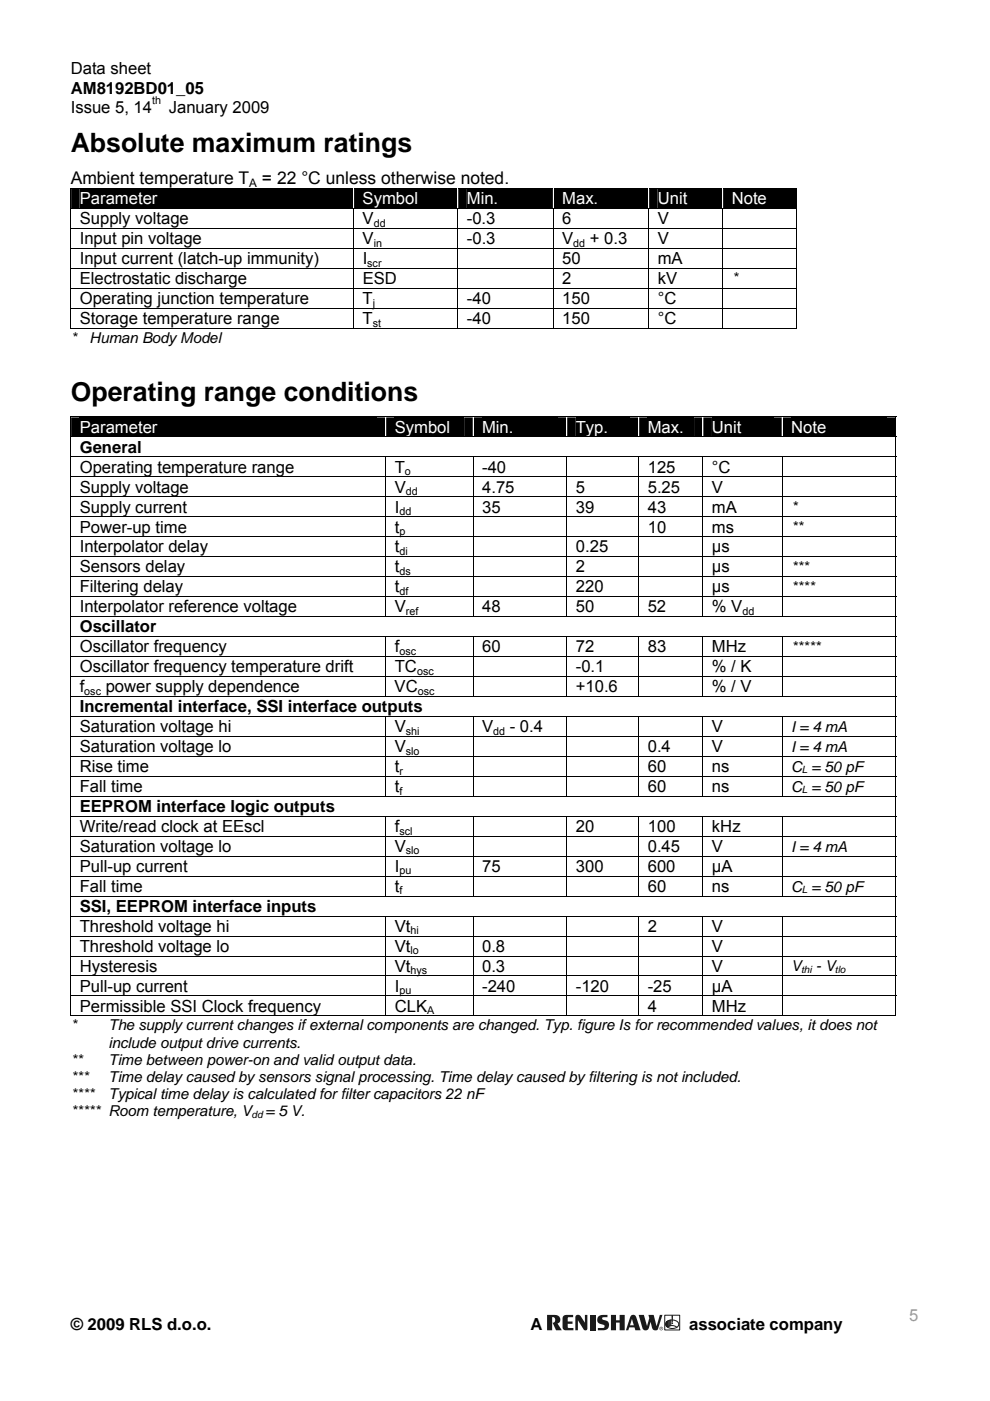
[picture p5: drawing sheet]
<svg xmlns="http://www.w3.org/2000/svg" width="210mm" height="297mm" viewBox="0 0 210 297" stroke-linecap="round" stroke-linejoin="round" font-family="sans-serif">
<g fill="#1f1a17">
<path d="M116 278.8h1.8a.98 .98 0 0 1 .9 .5 .98 .98 0 0 1-.1 1.2l-.4 .1 1 1.4h-1.3l-.7-1.6 .4-.1 .1-.7-.2-.3h-.4v2.7h-1.1z" fill-rule="evenodd"/>
<path d="M119.6 278.9l.5-.1h1.5v.5l-1.2 .1v.8h1v.5h-1v.7l.2 .2h1v.4h-1.7l-.5-.3-.1-2.3z" fill-rule="evenodd"/>
<path d="M122.1 279l.4-.2 .5 .1 1.1 1.5v-1.6h.5v2.9l-.2 .3-.3 .1-.3-.2-1.2-1.9v2h-.6z" fill-rule="evenodd"/>
<path d="M127 279.1l.8-.3h1v.5h-1a.3 .3 0 0 0-.1 .4 .3 .3 0 0 0 .4 .2 1.09 1.09 0 0 1 1.1 1.1 1.09 1.09 0 0 1-1.1 1h-1.3v-.4h1.2l.2-.3a.72 .72 0 0 0-.9-.6l-.6-.5a1.11 1.11 0 0 1 .3-1.1z" fill-rule="evenodd"/>
<path d="M129.6 278.8h1.1v1.1h.7v-1.1h1.1v3.2h-1.1v-1.6h-.7v1.6h-1.1z" fill-rule="evenodd"/>
<path d="M133.8 279l.4-.2 .6 .2 1.1 3h-1.1l-.2-.6h-1.1l-.2 .6h-.5zM134 279.7l-.4 1.3h.8z" fill-rule="evenodd"/>
<path d="M135.5 278.8h1.1l.6 2.3 .5-1.6-.2-.7h1.1l.7 2.4 .7-2.4h.5l-1 3.1-.6 .2-.5-.3-.4-1.5-.5 1.5-.4 .3-.6-.2-.3-.4z" fill-rule="evenodd"/>
<path d="M139.9 281.7a.38 .38 0 0 1 .7 0 .38 .38 0 0 1-.7 0zM139.9 281.7a.35 .35 0 0 0 .7 0 .35 .35 0 0 0-.7 0zM140.1 281.5h.3l-.1 .2 .1 .2-.1-.2-.2 .2zM140.2 281.5l.2 .1z" fill-rule="evenodd"/>
</g>
<path d="M125.2 278.8h1.1v3.2h-1.1z" fill="#1f1a17"/>
<path d="M141.8 280v1.3M141.9 279.9v1.3M142.1 279.9v1.2M142.3 279.9v1.2M141.6 280.1v1.2" fill="none" stroke="#1f1a17" stroke-width=".21"/>
<path d="M141.5 280.2v1.1l-.3-.5z" fill-rule="evenodd" fill="#1f1a17"/>
<path d="M141 278.8h3.2v3.2h-3.2zM141.4 280.2a1.89 1.89 0 0 1 2.3 0l.3 .4a1.18 1.18 0 0 1-1.7 1l-.9-.4-.2-.6zM141.5 280.2v1.1l-.3-.5zM141.6 281.3a1.49 1.49 0 0 1 1.5-.2l.5 .3" fill="none" stroke="#1f1a17" stroke-width=".21"/>
<g fill="#1f1a17">
<path d="M142.5 280.4h.2v.3h-.2z" fill-rule="evenodd"/>
<path d="M142.4 278.8h.3l-.1 1.7-.1-.1z" fill-rule="evenodd"/>
</g>
<g fill="#000">
<path d="M14.9 39.9h.2v.1h-.2zM15.1 40h59.8v4.1h-59.8zM16.9 40h56.2v4.1h-56.2zM75.1 40h21.9v4.1h-21.9zM76.9 40h18.3v4.1h-18.3zM97.2 40h20.1v4.1h-20.1zM99 40h16.4v4.1h-16.4zM117.4 40h20.1v4.1h-20.1zM119.3 40h16.4v4.1h-16.4zM137.7 40h15.5v4.1h-15.5zM139.5 40h11.9v4.1h-11.9zM153.4 40h15.5v4.1h-15.5z"/>
<path d="M155.2 40h11.9v4.1h-11.9zM168.9 39.9h.2v.1h-.2z"/>
</g>
<path d="M14.9 40h154.2M15 40v4.1" fill="none" stroke="#000" stroke-width=".21"/>
<g fill="#fff">
<path d="M74.9 40h.2v4.1h-.2z"/>
<path d="M97 40h.2v4.1h-.2z"/>
<path d="M117.3 40h.1v4.1h-.1z"/>
<path d="M137.5 40h.2v4.1h-.2z"/>
<path d="M153.2 40h.2v4.1h-.2z"/>
</g>
<g fill="none" stroke="#000" stroke-width=".21">
<path d="M14.9 44.2h154.2M14.9 48.4h154.2M14.9 52.7h154.2M14.9 56.9h154.2M15 44.3v4M15 48.5v4.1M15 52.7v4.1M15 57v4M75 44.3v4M75 48.5v4.1M75 52.7v4.1M75 57v4"/>
<path d="M97.1 44.3v4M97.1 48.5v4.1M97.1 52.7v4.1M97.1 57v4M117.3 44.3v4M117.3 48.5v4.1M117.3 52.7v4.1M117.3 57v4M137.6 44.3v4M137.6 48.5v4.1M137.6 52.7v4.1M137.6 57v4"/>
<path d="M153.3 44.3v4M153.3 48.5v4.1M153.3 52.7v4.1M153.3 57v4M169 40v4.1M169 44.3v4M169 48.5v4.1M169 52.7v4.1M169 57v4M14.9 61.1h154.2M14.9 65.4h154.2M14.9 69.6h60"/>
<path d="M15 61.2v4.1M15 65.4v4.3M75 61.2v4.1M75 65.4v4.3M75.1 69.6h21.9M97.1 61.2v4.1M97.1 65.4v4.3M97.2 69.6h20.1M117.3 61.2v4.1M117.3 65.4v4.3M117.4 69.6h20.1M137.6 61.2v4.1"/>
<path d="M137.6 65.4v4.3M137.7 69.6h15.5M153.3 61.2v4.1M153.3 65.4v4.3M153.4 69.6h15.5M169 61.2v4.1M169 65.4v4.3M14.9 88.4h175.2M15 88.5v4"/>
</g>
<g fill="#000">
<path d="M168.9 69.5h.2v.2h-.2zM14.9 88.3h.2v.2h-.2zM15.1 88.5h66.6v4h-66.6zM16.9 88.5h63v4h-63zM81.9 88.5h18.4v4h-18.4zM83.7 88.5h14.7v4h-14.7zM100.4 88.5h19.7v4h-19.7zM102.3 88.5h16v4h-16zM120.3 88.5h15.1v4h-15.1zM122.1 88.5h11.5v4h-11.5zM135.6 88.5h13.4v4h-13.4zM137.4 88.5h9.8v4h-9.8z"/>
<path d="M149.2 88.5h16.6v4h-16.6zM151 88.5h13v4h-13zM166 88.5h23.9v4h-23.9zM167.8 88.5h20.3v4h-20.3zM189.9 88.3h.2v.2h-.2z"/>
</g>
<g fill="#fff">
<path d="M81.7 88.5h.2v4h-.2z"/>
<path d="M100.3 88.5h.1v4h-.1z"/>
<path d="M120.1 88.5h.2v4h-.2z"/>
<path d="M135.4 88.5h.2v4h-.2z"/>
<path d="M149 88.5h.2v4h-.2z"/>
<path d="M165.8 88.5h.2v4h-.2z"/>
</g>
<g fill="none" stroke="#000" stroke-width=".21">
<path d="M14.9 92.6h175.2M14.9 96.9h175.2M15 92.7v4.1M15 96.9v4.1M81.8 96.9v4.1M100.4 96.9v4.1M120.2 96.9v4.1M135.5 96.9v4.1M149.1 96.9v4.1M165.9 96.9v4.1M190 88.5v4M190 92.7v4.1"/>
<path d="M190 96.9v4.1M14.9 101.1h175.2M14.9 105.3h175.2M14.9 109.6h175.2M14.9 113.8h175.2M14.9 118h175.2M15 101.2v4M15 105.4v4.1M15 109.6v4.1M15 113.9v4M15 118.1v4.1M81.8 101.2v4"/>
<path d="M81.8 105.4v4.1M81.8 109.6v4.1M81.8 113.9v4M81.8 118.1v4.1M100.4 101.2v4M100.4 105.4v4.1M100.4 109.6v4.1M100.4 113.9v4M100.4 118.1v4.1M120.2 101.2v4M120.2 105.4v4.1M120.2 109.6v4.1"/>
<path d="M120.2 113.9v4M120.2 118.1v4.1M135.5 101.2v4M135.5 105.4v4.1M135.5 109.6v4.1M135.5 113.9v4M135.5 118.1v4.1M149.1 101.2v4M149.1 105.4v4.1M149.1 109.6v4.1M149.1 113.9v4M149.1 118.1v4.1"/>
<path d="M165.9 101.2v4M165.9 105.4v4.1M165.9 109.6v4.1M165.9 113.9v4M165.9 118.1v4.1M190 101.2v4M190 105.4v4.1M190 109.6v4.1M190 113.9v4M190 118.1v4.1M14.9 122.3h175.2M14.9 126.5h175.2"/>
<path d="M14.9 130.7h175.2M14.9 135h175.2M14.9 139.2h175.2M15 122.3v4.1M15 126.6v4M15 130.8v4.1M15 135v4.1M15 139.3v4M81.8 122.3v4.1M81.8 126.6v4M81.8 135v4.1M81.8 139.3v4"/>
<path d="M100.4 122.3v4.1M100.4 126.6v4M100.4 135v4.1M100.4 139.3v4M120.2 122.3v4.1M120.2 126.6v4M120.2 135v4.1M120.2 139.3v4M135.5 122.3v4.1M135.5 126.6v4M135.5 135v4.1M135.5 139.3v4"/>
<path d="M149.1 122.3v4.1M149.1 126.6v4M149.1 135v4.1M149.1 139.3v4M165.9 122.3v4.1M165.9 126.6v4M165.9 135v4.1M165.9 139.3v4M190 122.3v4.1M190 126.6v4M190 130.8v4.1M190 135v4.1"/>
<path d="M190 139.3v4M14.9 143.4h175.2M14.9 147.7h175.2M14.9 151.9h175.2M14.9 156.1h175.2M15 143.5v4.1M15 147.7v4.1M15 152v4M15 156.2v4.1M81.8 143.5v4.1M81.8 152v4M81.8 156.2v4.1"/>
<path d="M100.4 143.5v4.1M100.4 152v4M100.4 156.2v4.1M120.2 143.5v4.1M120.2 152v4M120.2 156.2v4.1M135.5 143.5v4.1M135.5 152v4M135.5 156.2v4.1M149.1 143.5v4.1M149.1 152v4M149.1 156.2v4.1"/>
<path d="M165.9 143.5v4.1M165.9 152v4M165.9 156.2v4.1M190 143.5v4.1M190 147.7v4.1M190 152v4M190 156.2v4.1M14.9 160.4h175.2M14.9 164.6h175.2M14.9 168.8h175.2M14.9 173.1h175.2M14.9 177.3h175.2"/>
<path d="M15 160.4v4.1M15 164.7v4M15 168.9v4.1M15 173.1v4.1M15 177.4v4M81.8 160.4v4.1M81.8 164.7v4M81.8 173.1v4.1M81.8 177.4v4M100.4 160.4v4.1M100.4 164.7v4M100.4 173.1v4.1"/>
<path d="M100.4 177.4v4M120.2 160.4v4.1M120.2 164.7v4M120.2 173.1v4.1M120.2 177.4v4M135.5 160.4v4.1M135.5 164.7v4M135.5 173.1v4.1M135.5 177.4v4M149.1 160.4v4.1M149.1 164.7v4M149.1 173.1v4.1"/>
<path d="M149.1 177.4v4M165.9 160.4v4.1M165.9 164.7v4M165.9 173.1v4.1M165.9 177.4v4M190 160.4v4.1M190 164.7v4M190 168.9v4.1M190 173.1v4.1M190 177.4v4M14.9 181.5h175.2M14.9 185.8h175.2"/>
<path d="M14.9 190h175.2M14.9 194.2h175.2M14.9 198.5h175.2M15 181.6v4.1M15 185.8v4.1M15 190.1v4M15 194.3v4.1M15 198.5v4.1M81.8 181.6v4.1M81.8 185.8v4.1M81.8 194.3v4.1M81.8 198.5v4.1"/>
<path d="M100.4 181.6v4.1M100.4 185.8v4.1M100.4 194.3v4.1M100.4 198.5v4.1M120.2 181.6v4.1M120.2 185.8v4.1M120.2 194.3v4.1M120.2 198.5v4.1M135.5 181.6v4.1M135.5 185.8v4.1M135.5 194.3v4.1M135.5 198.5v4.1"/>
<path d="M149.1 181.6v4.1M149.1 185.8v4.1M149.1 194.3v4.1M149.1 198.5v4.1M165.9 181.6v4.1M165.9 185.8v4.1M165.9 194.3v4.1M165.9 198.5v4.1M190 181.6v4.1M190 185.8v4.1M190 190.1v4M190 194.3v4.1"/>
<path d="M190 198.5v4.1M14.9 202.7h175.2M14.9 206.9h175.2M14.9 211.2h175.2M14.9 215.4h66.8M15 202.8v4M15 207v4.1M15 211.2v4.3M81.8 202.8v4M81.8 207v4.1M81.8 211.2v4.3M81.9 215.4h18.4"/>
<path d="M100.4 202.8v4M100.4 207v4.1M100.4 211.2v4.3M100.4 215.4h19.7M120.2 202.8v4M120.2 207v4.1M120.2 211.2v4.3M120.3 215.4h15.1M135.5 202.8v4M135.5 207v4.1M135.5 211.2v4.3M135.6 215.4h13.4"/>
<path d="M149.1 202.8v4M149.1 207v4.1M149.1 211.2v4.3M149.2 215.4h16.6M165.9 202.8v4M165.9 207v4.1M165.9 211.2v4.3M166 215.4h23.9M190 202.8v4M190 207v4.1M190 211.2v4.3"/>
</g>
<path d="M189.9 215.3h.2v.2h-.2z" fill="#000"/>
<g font-size="5.7">
<text x="15" y="32.3">Absolute maximum ratings</text>
<text x="15" y="85">Operating range conditions</text>
</g>
<g font-size="3.7">
<text x="15" y="39.1">Ambient temperature T</text>
<text x="55.6" y="39.1">= 22 °C unless otherwise noted.</text>
</g>
<g font-size="3.5">
<text x="15" y="15.8">Data sheet</text>
<text x="15" y="19.8">AM8192BD01_05</text>
<text x="15" y="23.9">Issue 5, 14</text>
<text x="35.8" y="23.9">January 2009</text>
<text x="16.9" y="47.5">Supply voltage</text>
<text x="76.9" y="47.5">V</text>
<text x="99" y="47.5">-0.3</text>
<text x="119.2" y="47.5">6</text>
<text x="139.5" y="47.5">V</text>
<text x="16.9" y="51.8">Input pin voltage</text>
<text x="76.9" y="51.8">V</text>
<text x="99" y="51.8">-0.3</text>
<text x="119.3" y="51.8">V</text>
<text x="125.1" y="51.8">+ 0.3</text>
<text x="139.5" y="51.8">V</text>
<text x="16.9" y="56">Input current (latch-up immunity)</text>
<text x="76.9" y="56">I</text>
<text x="119.3" y="56">50</text>
<text x="139.5" y="56">mA</text>
<text x="16.9" y="60.2">Electrostatic discharge</text>
<text x="16.9" y="64.5">Operating junction temperature</text>
<text x="76.9" y="64.5">T</text>
<text x="76.9" y="60.2">ESD</text>
<text x="99" y="64.5">-40</text>
<text x="119.3" y="64.5">150</text>
<text x="119.3" y="60.2">2</text>
<text x="139.5" y="64.5">°C</text>
<text x="139.5" y="60.2">kV</text>
<text x="16.9" y="68.7">Storage temperature range</text>
<text x="76.9" y="68.7">T</text>
<text x="99" y="68.7">-40</text>
<text x="119.3" y="68.7">150</text>
<text x="139.5" y="68.7">°C</text>
<text x="16.9" y="96">General</text>
<text x="16.9" y="100.2">Operating temperature range</text>
<text x="83.7" y="100.2">T</text>
<text x="102.3" y="100.2">-40</text>
<text x="137.4" y="100.2">125</text>
<text x="151" y="100.2">°C</text>
<text x="16.9" y="104.4">Supply voltage</text>
<text x="83.7" y="104.4">V</text>
<text x="102.3" y="104.4">4.75</text>
<text x="122.1" y="104.4">5</text>
<text x="137.4" y="104.4">5.25</text>
<text x="151" y="104.4">V</text>
<text x="16.9" y="108.7">Supply current</text>
<text x="16.9" y="112.9">Power-up time</text>
<text x="83.7" y="108.7">I</text>
<text x="83.7" y="112.9">t</text>
<text x="102.3" y="108.7">35</text>
<text x="122.1" y="108.7">39</text>
<text x="137.4" y="108.7">43</text>
<text x="137.4" y="112.9">10</text>
<text x="151" y="108.7">mA</text>
<text x="151" y="112.9">ms</text>
<text x="16.9" y="117.1">Interpolator delay</text>
<text x="83.7" y="117.1">t</text>
<text x="122.1" y="117.1">0.25</text>
<text x="151" y="117.1">µs</text>
<text x="16.9" y="121.4">Sensors delay</text>
<text x="16.9" y="125.6">Filtering delay</text>
<text x="83.7" y="125.6">t</text>
<text x="83.7" y="121.4">t</text>
<text x="122.1" y="125.6">220</text>
<text x="122.1" y="121.4">2</text>
<text x="151" y="125.6">µs</text>
<text x="151" y="121.4">µs</text>
<text x="16.9" y="129.8">Interpolator reference voltage</text>
<text x="83.7" y="129.8">V</text>
<text x="102.3" y="129.8">48</text>
<text x="122.1" y="129.8">50</text>
<text x="137.4" y="129.8">52</text>
<text x="151" y="129.8">% V</text>
<text x="16.9" y="134.1">Oscillator</text>
<text x="16.9" y="138.3">Oscillator frequency</text>
<text x="16.9" y="142.5">Oscillator frequency temperature drift</text>
<text x="83.7" y="142.5">TC</text>
<text x="83.7" y="138.3">f</text>
<text x="102.3" y="138.3">60</text>
<text x="122.1" y="142.5">-0.1</text>
<text x="122.1" y="138.3">72</text>
<text x="137.4" y="138.3">83</text>
<text x="151" y="142.5">% / K</text>
<text x="151" y="138.3">MHz</text>
<text x="16.9" y="146.8">f</text>
<text x="22.4" y="146.8">power supply dependence</text>
<text x="83.7" y="146.8">VC</text>
<text x="122.1" y="146.8">+10.6</text>
<text x="151" y="146.8">% / V</text>
<text x="16.9" y="151">Incremental interface, SSI interface outputs</text>
<text x="16.9" y="155.2">Saturation voltage hi</text>
<text x="83.7" y="155.2">V</text>
<text x="102.3" y="155.2">V</text>
<text x="108.1" y="155.2">- 0.4</text>
<text x="151" y="155.2">V</text>
<text x="16.9" y="159.5">Saturation voltage lo</text>
<text x="83.7" y="159.5">V</text>
<text x="137.4" y="159.5">0.4</text>
<text x="151" y="159.5">V</text>
<text x="16.9" y="163.7">Rise time</text>
<text x="16.9" y="167.9">Fall time</text>
<text x="83.7" y="163.7">t</text>
<text x="83.7" y="167.9">t</text>
<text x="137.4" y="167.9">60</text>
<text x="137.4" y="163.7">60</text>
<text x="151" y="167.9">ns</text>
<text x="151" y="163.7">ns</text>
<text x="16.9" y="172.2">EEPROM interface logic outputs</text>
<text x="16.9" y="176.4">Write/read clock at EEscl</text>
<text x="83.7" y="176.4">f</text>
<text x="122.1" y="176.4">20</text>
<text x="137.4" y="176.4">100</text>
<text x="151" y="176.4">kHz</text>
<text x="16.9" y="180.6">Saturation voltage lo</text>
<text x="16.9" y="184.9">Pull-up current</text>
<text x="83.7" y="184.9">I</text>
<text x="83.7" y="180.6">V</text>
<text x="102.3" y="184.9">75</text>
<text x="122.1" y="184.9">300</text>
<text x="137.4" y="184.9">600</text>
<text x="137.4" y="180.6">0.45</text>
<text x="151" y="184.9">µA</text>
<text x="151" y="180.6">V</text>
<text x="16.9" y="189.1">Fall time</text>
<text x="83.7" y="189.1">t</text>
<text x="137.4" y="189.1">60</text>
<text x="151" y="189.1">ns</text>
<text x="16.9" y="193.4">SSI, EEPROM interface inputs</text>
<text x="16.9" y="197.6">Threshold voltage hi</text>
<text x="83.7" y="197.6">Vt</text>
<text x="137.4" y="197.6">2</text>
<text x="151" y="197.6">V</text>
<text x="16.9" y="201.8">Threshold voltage lo</text>
<text x="83.7" y="201.8">Vt</text>
<text x="102.3" y="201.8">0.8</text>
<text x="151" y="201.8">V</text>
<text x="16.9" y="206">Hysteresis</text>
<text x="83.7" y="206">Vt</text>
<text x="102.3" y="206">0.3</text>
<text x="151" y="206">V</text>
<text x="16.9" y="210.3">Pull-up current</text>
<text x="16.9" y="214.5">Permissible SSI Clock frequency</text>
<text x="83.7" y="210.3">I</text>
<text x="83.7" y="214.5">CLK</text>
<text x="102.3" y="210.3">-240</text>
<text x="122.1" y="210.3">-120</text>
<text x="137.4" y="210.3">-25</text>
<text x="137.4" y="214.5">4</text>
<text x="151" y="210.3">µA</text>
<text x="151" y="214.5">MHz</text>
<text x="15" y="282.1">© 2009 RLS d.o.o.</text>
<text x="112.5" y="282.1">A</text>
<text x="146.2" y="282.1">associate company</text>
</g>
<g font-size="3.5" fill="#fff">
<text x="16.9" y="43.3">Parameter</text>
<text x="76.9" y="43.3">Symbol</text>
<text x="99" y="43.3">Min.</text>
<text x="119.3" y="43.3">Max.</text>
<text x="139.5" y="43.3">Unit</text>
<text x="155.2" y="43.3">Note</text>
<text x="16.9" y="91.7">Parameter</text>
<text x="83.7" y="91.7">Symbol</text>
<text x="102.3" y="91.7">Min.</text>
<text x="122.1" y="91.7">Typ.</text>
<text x="137.4" y="91.7">Max.</text>
<text x="151" y="91.7">Unit</text>
<text x="167.8" y="91.7">Note</text>
</g>
<text font-size="3.5" fill="#9a9a9a" x="192.8" y="280">5</text>
<g font-size="3.2">
<text x="155.2" y="59.9">*</text>
<text x="15" y="72.6">*</text>
<text x="19" y="72.6">Human Body Model</text>
<text x="167.8" y="108.6">*</text>
<text x="167.8" y="112.8">**</text>
<text x="167.8" y="121.3">***</text>
<text x="167.8" y="125.5">****</text>
<text x="167.8" y="138.2">*****</text>
<text x="167.8" y="155.2">I = 4 mA</text>
<text x="167.8" y="159.4">I = 4 mA</text>
<text x="167.8" y="163.6">C = 50 pF</text>
<text x="167.8" y="167.9">C = 50 pF</text>
<text x="167.8" y="180.6">I = 4 mA</text>
<text x="167.8" y="189">C = 50 pF</text>
<text x="167.8" y="206">V</text>
<text x="173" y="206">- V</text>
<text x="15" y="218.4">*</text>
<text x="23" y="218.4">The supply current changes if external components are changed. Typ. figure Is for recommended values, it does not</text>
<text x="15" y="225.7">**</text>
<text x="23" y="222.1">include output drive currents.</text>
<text x="23" y="225.7">Time between power-on and valid output data.</text>
<text x="15" y="233">****</text>
<text x="15" y="229.4">***</text>
<text x="23" y="229.4">Time delay caused by sensors signal processing. Time delay caused by filtering is not included.</text>
<text x="23" y="233">Typical time delay is calculated for filter capacitors 22 nF</text>
<text x="15" y="236.7">***** Room temperature, V</text>
<text x="56.3" y="236.7">= 5 V.</text>
</g>
<text font-size="2.5" x="52.9" y="39.6">A</text>
<g font-size="2.3">
<text x="32.3" y="22.1">th</text>
<text x="79.3" y="48.1">dd</text>
<text x="79.3" y="52.3">in</text>
<text x="121.6" y="52.3">dd</text>
<text x="77.9" y="56.5">scr</text>
<text x="79.1" y="65">j</text>
<text x="79.1" y="69.2">st</text>
<text x="85.9" y="100.7">o</text>
<text x="86.1" y="105">dd</text>
<text x="84.7" y="109.2">dd</text>
<text x="84.7" y="113.4">p</text>
<text x="84.7" y="117.7">di</text>
<text x="84.7" y="121.9">ds</text>
<text x="84.7" y="126.1">df</text>
<text x="86.1" y="130.4">ref</text>
<text x="157.5" y="130.4">dd</text>
<text x="84.7" y="138.8">osc</text>
<text x="88.5" y="143.1">osc</text>
<text x="17.9" y="147.3">osc</text>
<text x="88.6" y="147.3">osc</text>
<text x="86.1" y="155.8">shi</text>
<text x="104.6" y="155.8">dd</text>
<text x="86.1" y="160">slo</text>
<text x="84.7" y="164.2">r</text>
<text x="84.7" y="168.5">f</text>
<text x="84.7" y="176.9">scl</text>
<text x="84.7" y="185.4">pu</text>
<text x="86.1" y="181.2">slo</text>
<text x="84.7" y="189.6">f</text>
<text x="87.1" y="198.1">hi</text>
<text x="87.1" y="202.3">lo</text>
<text x="87.1" y="206.6">hys</text>
<text x="84.7" y="210.8">pu</text>
<text x="90.6" y="215">A</text>
</g>
<g font-size="2.1">
<text x="170.1" y="164">L</text>
<text x="170.1" y="168.2">L</text>
<text x="170.1" y="189.4">L</text>
<text x="169.9" y="206.3">thi</text>
<text x="177.1" y="206.3">tlo</text>
<text x="53.4" y="237.1">dd</text>
</g>
</svg>
